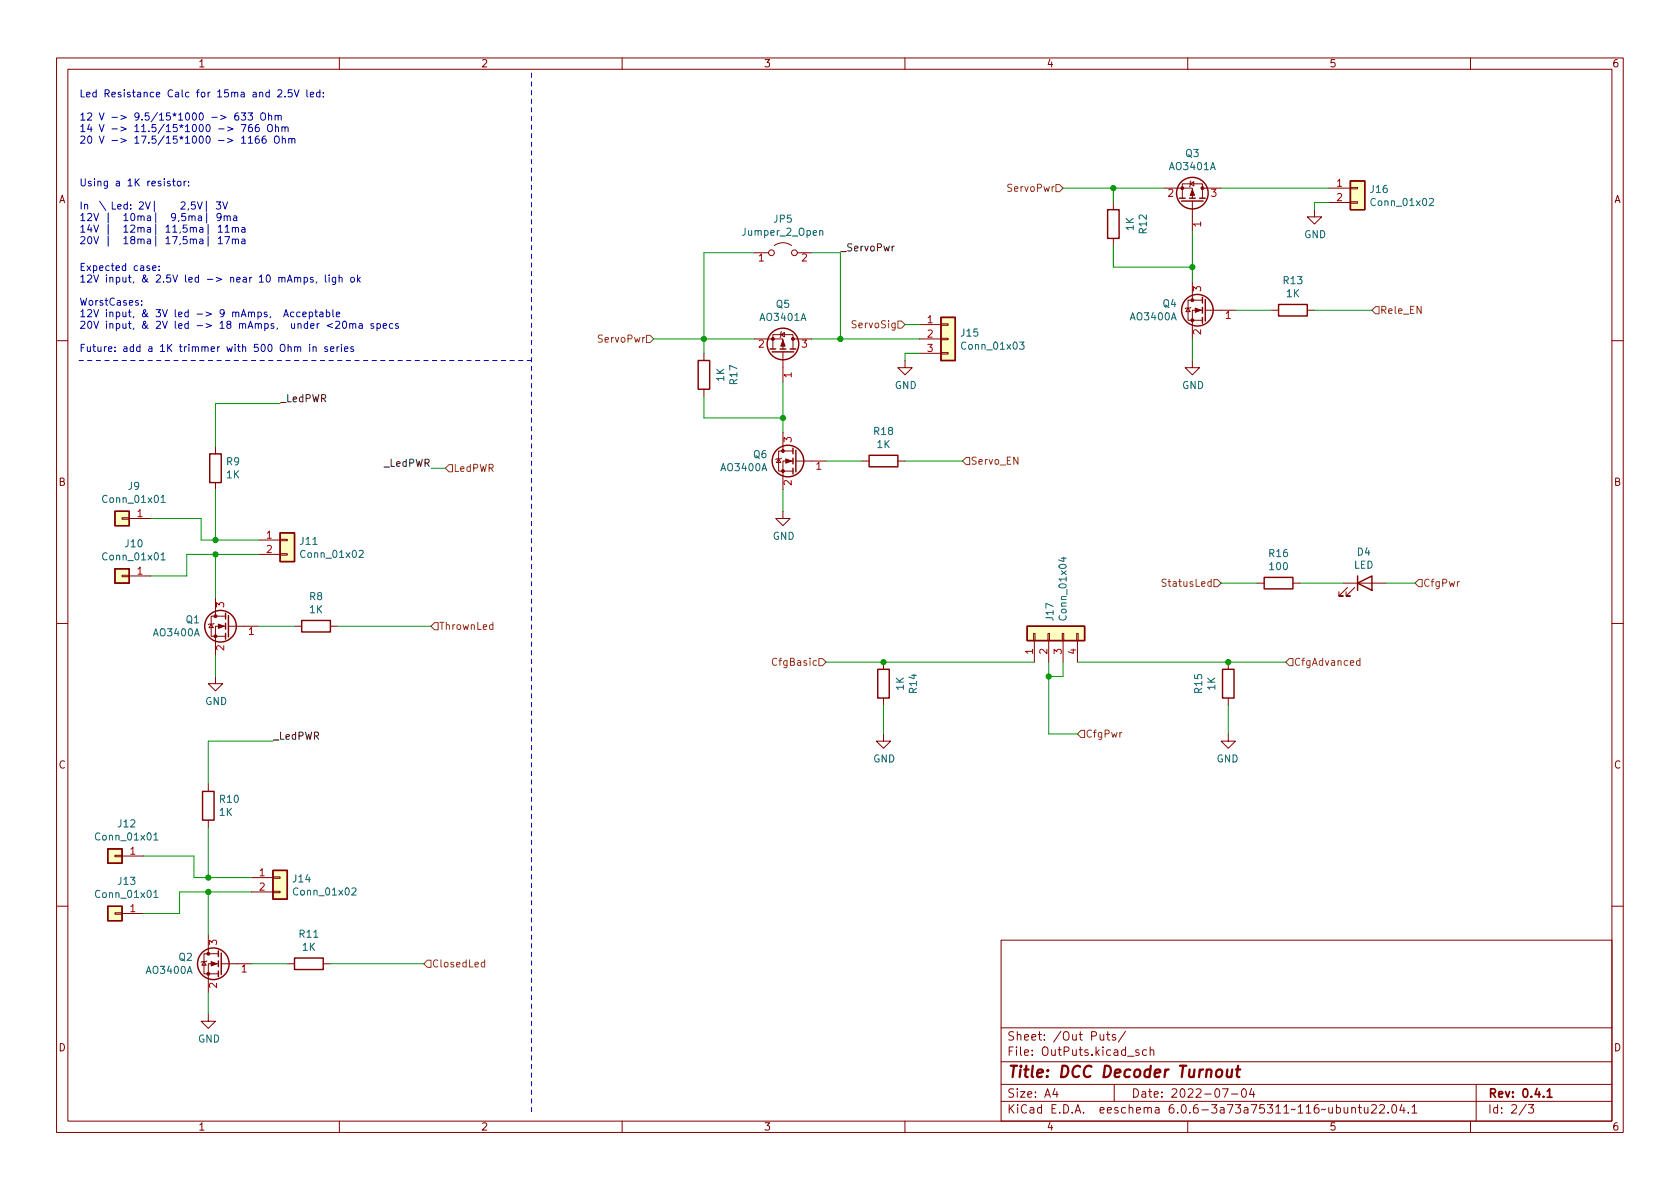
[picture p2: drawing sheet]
<svg xmlns="http://www.w3.org/2000/svg" width="297mm" height="210mm" viewBox="0 0 297 210" stroke-linecap="round" stroke-linejoin="round" font-family="sans-serif">
<g fill="none" stroke="#840000" stroke-width=".18">
<path d="M10 10.2h277v190.1h-277zM12 12.2h273v186.1h-273zM60 10.2v2M110 10.2v2M160 10.2v2M210 10.2v2M260 10.2v2M196.8 35.8v1.3M205.7 33.3h5.1v1.7M209 35v-2.5h3.6v2.5M210.4 32.5l.7-.4v.8zM210.6 32l-.2 .1v.8l-.1 .1"/>
<path d="M210.8 35.6v5.3M212.6 33.3h3.3M232.4 37.1v1.2h1.3l-1.3 1.3-1.3-1.3h1.3M234.9 33.3h3.9M234.9 35.8h3.9M238.8 35.7h1.2v.2h-1.2zM238.8 33.1h1.2v.3h-1.2zM133.3 59.9h5.1v1.8M133.3 44.7h2.6M136.9 43.4a2.54 2.54 0 0 1 3.1 0M138 59.2l.7-.4v.8zM138.2 58.7l-.2 .1v.8l-.1 .1"/>
<path d="M140.2 59.9h3.3M141 44.7h2.5M162.6 57.4h3.8M162.6 59.9h3.8M166.4 59.8h1.2v.3h-1.2zM166.4 57.3h1.2v.2h-1.2zM196.8 42.2v1.2M210.1 54.5l.3 .6h-.7zM210.6 54.4l-.2 .1h-.7l-.2 .1M210.8 49.8v3.3M212.6 54.9h-1.8v5M212.6 53.1h-2.5v3.5h2.5"/>
<path d="M213.1 54.9h5.3M224.8 54.9h1.3M231.1 54.9h1.3M10 60.2h2M38.1 79v1.3M124.5 62.5v1.2M124.5 68.8v1.3M136.7 61.7v-2.5h3.5v2.5M138.4 62.2v5.4M138.4 76.4v3.4M140.2 79.8h-2.5v3.5h2.5M160 63.7v1.3h1.3l-1.3 1.3-1.3-1.3h1.3"/>
<path d="M162.6 62.5h3.8M166.4 62.4h1.2v.2h-1.2zM210.8 63.7v1.3h1.3l-1.3 1.3-1.3-1.3h1.3M285 60.2h2M21.6 91.6h1.3v.2h-1.3zM22.9 91.7h3.8M38.1 85.3v1.3M45.7 95.5h3.8M45.7 98h3.8M49.5 97.9h1.3v.3h-1.3zM49.5 95.4h1.3v.2h-1.3zM137.7 81.1l.3 .7h-.7z"/>
<path d="M138.2 81l-.2 .1h-.7l-.1 .2M138.4 90.4v1.3h1.3l-1.3 1.3-1.2-1.3h1.2M140.2 81.5h-1.8v5.1M140.7 81.5h5.3M152.4 81.5h1.3M158.7 81.5h1.3M10 110.2h2M21.6 101.7h1.3v.3h-1.3zM22.9 101.8h3.8M37.3 110.4l.4 .6h-.7zM37.8 110.2l-.1 .2h-.7l-.2 .1M38.1 119.6v1.3h1.3l-1.3 1.3-1.3-1.3h1.3"/>
<path d="M38.1 105.7v3.3M39.9 110.7h-1.8v5.1M39.9 109h-2.6v3.5h2.6M40.4 110.7h5.3M52.1 110.7h1.2M58.4 110.7h1.3M156.2 117.1v1.3M182.8 112h.2v1.3h-.2zM182.9 113.3v3.8M185.3 112h.2v1.3h-.2zM185.4 113.3v3.8M187.8 112h.3v1.3h-.3z"/>
<path d="M188 113.3v3.8M190.4 112h.2v1.3h-.2zM190.5 113.3v3.8M217.2 117.1v1.3M222.2 103.1h1.3M228.6 103.1h1.3M237.5 103.1h7.6M238.3 103.9l-1.6 1.5h.8h-.8v-.8M239.5 103.9l-1.5 1.5h.8h-.8v-.8M285 110.2h2M36.8 138.7v1.2M156.2 129.8v1.3h1.3l-1.3 1.2-1.3-1.2h1.3"/>
<path d="M156.2 123.4v1.3M217.2 129.8v1.3h-1.3l1.3 1.2 1.2-1.2h-1.2M217.2 123.4v1.3M20.3 151.3h1.3v.2h-1.3zM21.6 151.4h3.8M36.8 145v1.3M44.4 155.2h3.9M44.4 157.7h3.9M48.3 157.6h1.2v.3h-1.2zM48.3 155.1h1.2v.2h-1.2zM10 160.2h2M20.3 161.4h1.3v.3h-1.3z"/>
<path d="M21.6 161.5h3.8M36.1 170l.3 .7h-.7zM36.6 169.9l-.2 .1h-.7l-.1 .2M36.8 179.3v1.3h1.3l-1.3 1.3-1.2-1.3h1.2M36.8 165.3v3.4M38.6 170.4h-1.8v5.1M38.6 168.7h-2.5v3.5h2.5M39.1 170.4h5.3M50.8 170.4h1.3M57.1 170.4h1.3M177 166.3h108v32h-108zM285 160.2h2"/>
<path d="M60 198.3v2M110 198.3v2M160 198.3v2M177 194.8h108M177 191.8h108M177 187.8h108M177 181.8h108M186.5 192.5l-.4 1h1M186.9 193v1M194.5 182.9l.1 1h.3l.2-.1M195.1 182.9v1M195.6 182.9h.6"/>
<path d="M195.9 182.4v1.3l.3 .2M197 191.8v3M197.2 183l-.3-.1-.3 .2 .1 .3 .5 .1v.4h-.6M199 182.4l-1.3 1.9M201.4 185.7l-.4-.1-.2 .2 .1 .3 .5 .1v.4h-.6M202.7 185.7l-.4-.1-.3 .3v.4l.1 .3h.6M203.4 185.8l.2-.2 .3 .1 .1 .9M203.4 185.1v1.5M210 198.3v2M216.1 192.5h1l-.6 1.5M217.7 193.5h1.2M219.7 192.6l.2-.1a.81 .81 0 0 1 .5 .7 .81 .81 0 0 1-.3 .8h-.1a.81 .81 0 0 1-.6-.6 .81 .81 0 0 1 .3-.8z"/>
<path d="M221.3 192.5l-.4 1h1M221.6 193v1M237.6 195.8l.1 1h.4l.2-.1M238.3 195.8v1M239 196l.2-.2 .4 .1v.9M239 195.8v1M240.1 195.8h.6M240.4 195.3v1.3l.3 .2M241.2 195.8l.1 1h.3l.3-.1M241.9 195.8v1M242.5 195.5l.6-.2 .2 .2 .1 .3-1 1h1M243.9 195.5l.6-.2 .2 .2 .1 .3-.9 1h.9"/>
<path d="M245.4 196.7v.1M246.3 195.4l.1-.1a.81 .81 0 0 1 .6 .7 .81 .81 0 0 1-.3 .8h-.1a.81 .81 0 0 1-.6-.6 .81 .81 0 0 1 .3-.8zM247.9 195.3l-.4 1h.9M248.2 195.8v1M249 196.7v.1M249.6 195.8l.5-.5v1.5M249.6 196.8h.9M260 198.3v2M261 191.8v6.5M269.9 195.3l-1.3 1.9M270.2 195.3h1l-.6 .6 .5 .1v.7l-.2 .1h-.5l-.2-.1"/>
<circle cx="136.4" cy="44.7" r=".51"/>
<circle cx="140.5" cy="44.7" r=".51"/>
</g>
<path d="M273.6 193l.4-.5v1.5M273.6 194h.8" fill="none" stroke="#840000" stroke-width=".3"/>
<path d="M215.2 189.3a.52 .52 0 0 1 .5-.2 .52 .52 0 0 1 .4 .4l-.1 .6a.55 .55 0 0 1-.5 .4 .55 .55 0 0 1-.5-.4zM217 189.1v1.3a.57 .57 0 0 0 .7-.1M217.9 189.1l-.2 1.4M218.5 189.1h.8M218.9 188.5l-.2 1.7 .1 .2 .3 .1" fill="none" stroke="#840000" stroke-width=".4"/>
<g fill="#ffffc2" stroke="#ffffc2" stroke-width=".18">
<path d="M166.4 56.1h2.5v7.6h-2.5z"/>
<path d="M20.3 100.6h2.6v2.5h-2.6z"/>
<path d="M20.3 90.4h2.6v2.6h-2.6z"/>
<path d="M181.6 110.7h10.2v2.6h-10.2z"/>
<path d="M238.8 32h2.5v5.1h-2.5z"/>
<path d="M19 160.3h2.6v2.5h-2.6z"/>
<path d="M49.5 94.2h2.6v5.1h-2.6z"/>
<path d="M48.3 153.9h2.5v5.1h-2.5z"/>
<path d="M19 150.1h2.6v2.5h-2.6z"/>
</g>
<g fill="none" stroke="#840000" stroke-width=".25">
<path d="M195.8 37.1h2.1v5.1h-2.1zM208.5 35h1M208.9 35.6h3.8M210.3 35h1M212.1 35h1M238.8 32h2.5v5.1h-2.5zM166.4 56.1h2.5v7.6h-2.5zM212.6 52.6v1M212.6 54.4v1M212.6 56.1v1M213.1 53v3.8M226.1 53.8h5v2.1h-5z"/>
<path d="M123.4 63.7h2.1v5.1h-2.1zM136.1 61.7h1.1M136.5 62.2h3.8M137.9 61.7h1M139.7 61.7h1M140.2 79.2v1.1M140.7 79.6v3.8M20.3 90.4h2.6v2.6h-2.6zM37.1 80.3h2v5h-2zM49.5 94.2h2.6v5.1h-2.6zM140.2 81v1M140.2 82.8v1"/>
<path d="M153.7 80.5h5v2h-5zM20.3 100.6h2.6v2.5h-2.6zM39.9 108.5v1M39.9 110.2v1M39.9 112v1M40.4 108.8v3.8M53.3 109.7h5.1v2.1h-5.1zM155.2 118.4h2v5h-2zM181.6 110.7h10.2v2.6h-10.2zM216.2 118.4h2v5h-2zM223.5 102.1h5.1v2h-5.1zM240 103.1l2.6-1.3v2.6z"/>
<path d="M240 101.8v2.6M35.8 139.9h2v5.1h-2zM19 150.1h2.6v2.5h-2.6zM48.3 153.9h2.5v5.1h-2.5zM19 160.3h2.6v2.5h-2.6zM38.6 168.1v1.1M38.6 169.9v1M38.6 171.7v1M39.1 168.5v3.8M52.1 169.4h5v2h-5z"/>
<circle cx="210.8" cy="34.2" r="2.79"/>
<circle cx="211.7" cy="54.9" r="2.79"/>
<circle cx="138.4" cy="60.8" r="2.79"/>
<circle cx="139.3" cy="81.5" r="2.79"/>
<circle cx="39" cy="110.7" r="2.79"/>
<circle cx="37.7" cy="170.4" r="2.79"/>
</g>
<g fill="none" stroke="#006464" stroke-width=".18">
<path d="M252.7 35.2l.5-.1 .3 .4-.8 .9h.8M144.9 40.9l.2-.1h.3l.1 .8M180.3 60.5h.8l-.5 .5 .4 .1v.5l-.2 .2-.5-.2M28.5 98.1l.3-.4v1.3M28.5 88l.3-.4v1.3M28.5 99h.7M28.5 88.9h.7M63.5 97.4l.5-.1 .2 .4-.8 .9h.8M187.7 98.7h.8M188.1 98.5v.8l-.9-.3M27.2 157.8l.4-.4v1.3M27.2 147.6l.4-.3v1.2"/>
<path d="M27.2 158.7h.7M27.2 148.5h.7M62.2 157.1l.5-.1 .3 .4-.8 .9h.8"/>
</g>
<g fill="#840000" stroke="#840000" stroke-width=".18">
<path d="M138.4 60.2l.4 1h-.8z"/>
<path d="M211.3 54.5l1 .4-1 .3z"/>
<path d="M210.8 33.5l.4 1h-.8z"/>
<path d="M38.6 110.4l1 .3-1 .4z"/>
<path d="M138.9 81.1l1.1 .4-1.1 .4z"/>
<path d="M37.3 170l1.1 .4-1.1 .4z"/>
<circle cx="136.7" cy="59.9" r=".25"/>
<circle cx="140.2" cy="59.9" r=".25"/>
<circle cx="210.8" cy="56.6" r=".25"/>
<circle cx="210.8" cy="53.1" r=".25"/>
<circle cx="209" cy="33.3" r=".25"/>
<circle cx="212.6" cy="33.3" r=".25"/>
<circle cx="38.1" cy="112.5" r=".25"/>
<circle cx="38.1" cy="109" r=".25"/>
<circle cx="138.4" cy="83.3" r=".25"/>
<circle cx="138.4" cy="79.8" r=".25"/>
<circle cx="36.8" cy="172.2" r=".25"/>
<circle cx="36.8" cy="168.7" r=".25"/>
</g>
<g fill="none" stroke="#725600" stroke-width=".18">
<path d="M186.7 32.6h.6l.7 .7-.7 .6h-.6zM114.3 59.3h.6l.7 .6-.7 .7h-.6zM158.7 56.8h.7l.6 .6-.6 .6h-.7zM243.2 54.2h.6v1.3h-.6l-.6-.6zM78.7 82.8l.7-.6h.6v1.2h-.6zM170.8 80.9h.6v1.3h-.6l-.6-.7zM76.8 110.1h.7v1.3h-.7l-.6-.7zM87.1 110.5h-.3l-.3 .2 .2 .6h.4M87.1 110v1.3M144.8 116.5h.6l.6 .6-.6 .6h-.6zM206.2 102.5l-.5-.1-.2 .1v.4l.5 .2 .2 .4-.3 .2-.5-.1M214.6 102.5h.7l.6 .6-.6 .7h-.7z"/>
<path d="M228 116.5h.6v1.2h-.6l-.7-.6zM240.4 116.9l-.3-.1-.3 .3 .2 .5h.4M240.4 116.4v1.3M250.8 102.5h.7v1.3h-.7l-.6-.7zM258 102.8l-.3 .3M191.1 129.2h.7v1.2h-.7l-.6-.6zM198.4 129.5l-.4 .3M75.6 169.8h.6v1.3h-.6l-.7-.7zM85.7 170.2h-.4l-.2 .2 .1 .5h.5M85.7 169.7v1.3"/>
</g>
<path d="M158.1 43.5l-.4 .3" fill="none" stroke="#0f0f0f" stroke-width=".18"/>
<g fill="none" stroke="#0000c2" stroke-width=".18">
<path d="M42.1 20h-.4a.86 .86 0 0 0 0 1.2l.5-.1v-.4l-.2-.2h-.3l-.2 .2M42.7 20h.7l-.4 .5 .4 .1v.5l-.2 .1-.5-.1M43.9 20h.7l-.4 .5 .4 .1v.5l-.2 .1-.5-.1M47.5 20v1.2M49.1 16l.5-.1 .2 .3-.7 .9h.7M50.4 17v.1M51.6 15.9h-.6l-.1 .6 .2-.1h.4l.2 .2-.1 .4-.2 .1-.5-.1M52 15.9l.4 1.2 .5-1.2M54.3 15.9v1.1l.1 .1M54.9 16.7l.6-.1-.1-.2-.4-.1-.1 .2v.6h.5M56.6 16.4l-.4-.1-.2 .2 .1 .6h.5M56.6 15.9v1.2"/>
<path d="M57.2 17v.1M57.2 16.4v.1M24.6 35.8l.5-.1 .3 .4-.8 .9h.8M25.7 35.7l.4 1.3 .5-1.3M27.3 35.6v1.8M30.1 32.1l-.3-.1-.2 .2v.2l.5 .1v.3h-.5M30.5 32h.5M30.7 31.6v1.1l.3 .2M31.5 32.1l.3-.1 .2 .3v.3l-.2 .3-.3-.1-.2-.2zM32 35.8l.5-.1 .2 .4-.8 .9h.8M32.6 32v.9M32.9 32l-.3 .3"/>
<path d="M33.3 32.8v.1M33.3 32.1v.1M33.3 36.9l-.1 .3M34.5 35.7h-.6l-.1 .6 .2-.1h.4l.1 .2v.5l-.2 .1-.5-.1M34.9 35.7l.4 1.3 .5-1.3M35.1 38.2h.5v.8M35.6 38.5h-.4l-.2 .2 .2 .3h.4M36.5 35.6v1.8M36.5 37.6v1.8M36.8 39.7v1.8M38.2 35.7h.8l-.4 .5 .4 .1v.6l-.2 .1-.6-.1M39.1 38.3l-.3 .2h-.3l-.1-.2 .1-.5 .3-.1 .2 .2a.84 .84 0 0 1-.3 1.1h-.2"/>
<path d="M39.4 35.7l.4 1.3 .4-1.3M39.6 38.3l.2-.1h.3l.1 .8M39.6 38.2v.8M40.2 38.4l.2-.2h.3v.8M40.2 22.4l1 .4-1 .4M41.3 38.2h.5l.1 .8M41.9 38.5h-.5l-.1 .2 .1 .3h.5M42.7 22h.8l-.5 1.3M42.7 24.4l.4-.3v1.2M42.7 25.3h.7M43.9 24.4l.4-.3v1.2M43.9 25.3h.7"/>
<path d="M44.5 22l-.3 .1a.86 .86 0 0 0 0 1.2l.4-.1v-.5l-.2-.2h-.2l-.3 .2M45.7 22l-.3 .1a.86 .86 0 0 0 0 1.2l.4-.1 .1-.5-.3-.2h-.2l-.3 .2M45.7 24.1h-.3a.86 .86 0 0 0 0 1.2l.4-.1 .1-.4-.3-.3h-.2l-.3 .3M46.2 20.1l.2-.1a.43 .43 0 0 1 .5 .4v.4a.42 .42 0 0 1-.4 .5 .42 .42 0 0 1-.4-.5zM46.9 24.1h-.3a.86 .86 0 0 0 0 1.2l.4-.1 .1-.4-.3-.3h-.2l-.3 .3M47.4 22.2l.2-.2a.43 .43 0 0 1 .6 .4v.5a.42 .42 0 0 1-.5 .4 .42 .42 0 0 1-.4-.4zM47.5 20.5l.2-.1 .3 .1v.7M48.6 20.5l.2-.1 .3 .1 .1 .7M48.6 20.4v.8M48.7 22.6l.2-.2 .3 .1v.8M48.7 24.1h.1a.43 .43 0 0 1 .6 .4v.4a.42 .42 0 0 1-.5 .4 .42 .42 0 0 1-.4-.4v-.4zM48.7 22v1.3"/>
<path d="M49.2 20.6l.2-.2 .3 .1v.7M49.8 22.6l.2-.2 .3 .1 .1 .8M49.8 22.4v.9M49.9 24.6l.2-.1h.3l.1 .8M49.9 24.1v1.2M50.4 22.6l.2-.2 .3 .1v.8M51.1 24.6l.1-.1h.3l.1 .8M51.1 24.5v.8M51.6 24.7l.2-.2h.3v.8M25.1 53.9v.1M25.1 53.2v.1M27 47.4l.6-.1-.1-.2-.3-.1-.2 .2v.6h.5"/>
<path d="M28.1 47.7v.1M28.1 47.1v.1M36.8 41.7v1.8M38.6 40.2l.4-.4v1.3M38.6 42.2l.4-.4v1.3M38.6 41.1h.7M38.6 43.1h.7M39.7 41.8h.9l-.5 1.3M39.8 40.2l.4-.4v1.3M39.8 41.1h.7M41.1 40.3l.2-.1 .3 .1v.8M41.1 42.4l.2-.1h.3v.8"/>
<path d="M41.1 40.2v.9M41.1 42.3v.8M41.6 40.4l.2-.2 .3 .1 .1 .8M41.6 42.4l.2-.1h.3l.1 .8M42.8 40.3h.5v.8M42.8 42.3h.5v.8M43.3 40.5l-.4 .1-.2 .2 .2 .3 .4-.1M43.3 42.6h-.4l-.2 .2 .2 .3 .4-.1M50.2 56l.4-1.2 .4 1.2M50.3 55.7h.6M52 55.2h-.4l-.2 .2 .1 .6h.5M52.1 49.2l.2-.2 .3 .1v.8"/>
<path d="M52.6 49.2l.2-.2 .3 .1 .1 .8M53.1 55.2h-.4l-.3 .2 .2 .6h.5M53.5 55.6l.6-.1v-.3h-.4l-.2 .2 .1 .6h.5M53.8 49.1l.3-.1 .3 .3-.1 .5h-.5M53.8 49v1.3M54.7 55.2h.3l.3 .2-.1 .6h-.5M54.7 55.2v1.2M55.4 49.1l-.4-.1-.1 .2v.2l.5 .1v.3h-.5M55.7 55.2h.4M55.8 54.8v1l.3 .2M56 49.8l-.1 .3M56.6 55.2h.4l.1 .8"/>
<path d="M57.1 55.5h-.4l-.2 .2 .2 .3h.4M57.5 48.6v1.1l.2 .2M57.7 55.2h.4l.2 .2-.1 .6h-.5M57.7 54.8v1.2M58.2 48.6v.1M58.2 49v.9M58.8 57.2l-1 .4 1 .3M58.9 54.8v1l.1 .2M59.3 49v1.1l-.2 .2h-.3M59.3 49.1l-.3-.1-.3 .3 .2 .5h.4M59.3 56.9l.5-.1 .3 .4-.8 .9h.8M59.5 55.6l.6-.1-.1-.3h-.4l-.1 .2v.6h.5"/>
<path d="M59.9 49.2l.2-.2 .3 .1 .1 .8M59.9 48.6v1.3M60.7 56.9l.2-.1a.68 .68 0 0 1 .4 .6 .68 .68 0 0 1-.4 .7l-.2-.2-.1-.3zM61.8 57.3l.2-.1 .3 .1 .1 .8M61.8 57.2v.9M62.1 49.1l.3-.1 .3 .3v.3l-.3 .3-.3-.1-.1-.2zM62.4 57.4l.1-.2 .4 .1v.8M63.2 48.6v1.3M63.3 49.4l.4 .5M63.5 57.3h.5l.1 .8M63.7 49l-.5 .5M64.1 57.5l-.5 .1-.1 .2 .1 .3 .5-.1"/>
<path d="M66.1 57.3l-.3-.1-.2 .2v.2l.5 .1v.3h-.5M66.7 57.3l.3-.1 .3 .3-.2 .5h-.4M66.7 57.2v1.3M67.7 57.6l.7-.1-.1-.2-.4-.1-.2 .2 .1 .6h.5M69.4 57.3l-.3-.1-.3 .3 .2 .5h.4M70.4 57.3l-.3-.1-.2 .2 .1 .2 .4 .1v.3h-.5M52.6 61.5l.2-.2 .3 .1 .1 .8M54.7 60.9v.1M54.7 61.3v.9M55.4 61.4l.1-.1 .3 .1 .1 .8M55.4 61.3v.9M57.9 61.4l-.3-.1-.2 .2 .1 .2 .4 .1v.3h-.5"/>
<path d="M58.4 61.7l.6-.1v-.2l-.4-.1-.2 .2 .1 .6h.5M59.6 61.3v.9M59.9 61.3l-.3 .3M60.4 60.9v.1M60.4 61.3v.9M60.9 61.7l.6-.1v-.2l-.4-.1-.2 .2 .1 .6h.5M62.5 61.4l-.3-.1-.2 .2 .1 .2 .4 .1v.3h-.5"/>
</g>
<path d="M94 12.9v184.2M14 63.7h80" fill="none" stroke="#0000c2" stroke-width=".18" stroke-dasharray=".8 .8"/>
<g fill="none" stroke="#009600" stroke-width=".18">
<path d="M188 33.3h17.7M196.8 33.3v2.5M215.9 33.3h19M234.9 35.8h-2.5v1.3M115.6 59.9h17.7M133.3 44.7h-8.8v17.8M143.5 59.9h19.1M143.5 44.7h5.1v15.2M160 57.4h2.6M196.8 43.4v3.8h14M210.8 40.9v8.9M210.8 59.9v3.8"/>
<path d="M218.4 54.9h6.4M232.4 54.9h10.2M49.5 71.4h-11.4v7.6M124.5 70.1v3.8h13.9M138.4 67.6v8.8M162.6 62.5h-2.6v1.2M26.7 91.7h8.9v3.8h10.1M38.1 86.6v8.9M38.1 98v7.7M45.7 98h-12.7v3.8h-6.3M76.2 82.8h2.5M138.4 86.6v3.8"/>
<path d="M146 81.5h6.4M160 81.5h10.2M38.1 115.8v3.8M45.7 110.7h6.4M59.7 110.7h16.5M146 117.1h36.9M185.4 117.1v12.7h5.1M188 117.1v2.5h-2.6M190.5 117.1h36.8M215.9 103.1h6.3M229.9 103.1h7.6M245.1 103.1h5.1"/>
<path d="M48.3 131.1h-11.5v7.6M156.2 124.7v5.1M217.2 124.7v5.1M25.4 151.4h8.9v3.8h10.1M36.8 146.3v8.9M36.8 157.7v7.6M44.4 157.7h-12.7v3.8h-6.3M36.8 175.5v3.8M44.4 170.4h6.4M58.4 170.4h16.5"/>
</g>
<g fill="#009600" stroke="#009600" stroke-width=".18">
<circle cx="36.8" cy="157.7" r=".46"/>
<circle cx="36.8" cy="155.2" r=".46"/>
<circle cx="185.4" cy="119.6" r=".46"/>
<circle cx="156.2" cy="117.1" r=".46"/>
<circle cx="217.2" cy="117.1" r=".46"/>
<circle cx="196.8" cy="33.3" r=".46"/>
<circle cx="124.5" cy="59.9" r=".46"/>
<circle cx="138.4" cy="73.9" r=".46"/>
<circle cx="148.6" cy="59.9" r=".46"/>
<circle cx="210.8" cy="47.2" r=".46"/>
<circle cx="38.1" cy="95.5" r=".46"/>
<circle cx="38.1" cy="98" r=".46"/>
</g>
<text font-size="2.8" fill="#840000" x="178" y="190.6">Title: DCC Decoder Turnout</text>
<g font-size="2.1" fill="#840000">
<text x="178" y="184">Sheet: /Out Puts/</text>
<text x="178" y="186.7">File: OutPuts.kicad_sch</text>
<text x="178" y="196.9">KiCad E.D.A. eeschema 6.0.6-3a73a75311~116~ubuntu22.04.1</text>
<text x="178" y="194.1">Size: A4</text>
<text x="200" y="194.1">Date: 2022-07-04</text>
<text x="263" y="194.1">Rev: 0.4.1</text>
<text x="263" y="196.9">Id: 2/3</text>
</g>
<g font-size="1.8" fill="#840000">
<text x="35" y="11.9">1</text>
<text x="85" y="11.9">2</text>
<text x="135" y="11.9">3</text>
<text x="185" y="11.9">4</text>
<text x="235" y="11.9">5</text>
<text x="285" y="11.9">6</text>
<text x="10.3" y="35.9">A</text>
<text x="285.3" y="35.9">A</text>
<text x="10.3" y="85.9">B</text>
<text x="285.3" y="85.9">B</text>
<text x="10.3" y="135.9">C</text>
<text x="285.3" y="135.9">C</text>
<text x="10.3" y="185.9">D</text>
<text x="285.3" y="185.9">D</text>
<text x="35" y="199.9">1</text>
<text x="85" y="199.9">2</text>
<text x="135" y="199.9">3</text>
<text x="185" y="199.9">4</text>
<text x="235" y="199.9">5</text>
<text x="285" y="199.9">6</text>
</g>
<g font-size="1.8" fill="#0000c2">
<text x="14" y="17.2">Led Resistance Calc for 15ma and 2.5V led:</text>
<text x="14" y="21.3">12 V -&gt; 9.5/15*1000 -&gt; 633 Ohm</text>
<text x="14" y="23.3">14 V -&gt; 11.5/15*1000 -&gt; 766 Ohm</text>
<text x="14" y="25.4">20 V -&gt; 17.5/15*1000 -&gt; 1166 Ohm</text>
<text x="14" y="32.9">Using a 1K resistor:</text>
<text x="14" y="37">In \ Led: 2V|</text>
<text x="14" y="39.1">12V | 10ma| 9,5ma| 9ma</text>
<text x="14" y="41.1">14V | 12ma| 11,5ma| 11ma</text>
<text x="14" y="43.2">20V | 18ma| 17,5ma| 17ma</text>
<text x="14" y="47.9">Expected case:</text>
<text x="14" y="49.9">12V input, &amp; 2.5V led -&gt; near 10 mAmps, ligh ok</text>
<text x="14" y="54">WorstCases:</text>
<text x="14" y="56.1">12V input, &amp; 3V led -&gt; 9 mAmps, Acceptable</text>
<text x="14" y="58.1">20V input, &amp; 2V led -&gt; 18 mAmps, under &lt;20ma specs</text>
<text x="14" y="62.2">Future: add a 1K trimmer with 500 Ohm in series</text>
</g>
<g font-size="1.8" fill="#006464">
<text x="209.6" y="27.8">Q3</text>
<text x="206.9" y="30.1">AO3401A</text>
<text x="242.4" y="34.1">J16</text>
<text x="131.5" y="41.7">Jumper_2_Open</text>
<text x="136.9" y="39.4">JP5</text>
<text x="200.4" y="40.7" transform="rotate(-90 200.4 40.7)">1K</text>
<text x="202.7" y="41.2" transform="rotate(-90 202.7 41.2)">R12</text>
<text x="242.7" y="36.4">Conn_01x02</text>
<text x="230.6" y="42.1">GND</text>
<text x="227" y="50.2">R13</text>
<text x="227.5" y="52.5">1K</text>
<text x="134.5" y="56.7">AO3401A</text>
<text x="137.3" y="54.4">Q5</text>
<text x="170" y="59.5">J15</text>
<text x="200" y="56.6">AO3400A</text>
<text x="205.6" y="54.3">Q4</text>
<text x="170.3" y="61.8">Conn_01x03</text>
<text x="128" y="67.4" transform="rotate(-90 128 67.4)">1K</text>
<text x="130.4" y="67.9" transform="rotate(-90 130.4 67.9)">R17</text>
<text x="158.2" y="68.8">GND</text>
<text x="209" y="68.8">GND</text>
<text x="154.6" y="76.9">R18</text>
<text x="40.1" y="82.3">R9</text>
<text x="127.6" y="83.3">AO3400A</text>
<text x="133.2" y="81">Q6</text>
<text x="155.1" y="79.2">1K</text>
<text x="18.5" y="88.9">Conn_01x01</text>
<text x="22.7" y="86.6">J9</text>
<text x="40.1" y="84.6">1K</text>
<text x="136.6" y="95.4">GND</text>
<text x="18.5" y="99.1">Conn_01x01</text>
<text x="22.2" y="96.8">J10</text>
<text x="53.1" y="96.3">J11</text>
<text x="53.5" y="98.6">Conn_01x02</text>
<text x="224.4" y="98.5">R16</text>
<text x="224.6" y="100.8">100</text>
<text x="239.4" y="100.6">LED</text>
<text x="240" y="98.2">D4</text>
<text x="54.7" y="106.1">R8</text>
<text x="27.2" y="112.5">AO3400A</text>
<text x="32.9" y="110.2">Q1</text>
<text x="54.7" y="108.4">1K</text>
<text x="186.3" y="109.7" transform="rotate(-90 186.3 109.7)">J17</text>
<text x="188.6" y="109.3" transform="rotate(-90 188.6 109.3)">Conn_01x04</text>
<text x="36.3" y="124.7">GND</text>
<text x="159.8" y="122" transform="rotate(-90 159.8 122)">1K</text>
<text x="162.1" y="122.5" transform="rotate(-90 162.1 122.5)">R14</text>
<text x="212.5" y="122.5" transform="rotate(-90 212.5 122.5)">R15</text>
<text x="214.9" y="122" transform="rotate(-90 214.9 122)">1K</text>
<text x="154.4" y="134.8">GND</text>
<text x="215.1" y="134.8">GND</text>
<text x="38.9" y="142">R10</text>
<text x="17.2" y="148.6">Conn_01x01</text>
<text x="20.9" y="146.3">J12</text>
<text x="38.8" y="144.3">1K</text>
<text x="17.2" y="158.8">Conn_01x01</text>
<text x="20.9" y="156.5">J13</text>
<text x="51.9" y="156">J14</text>
<text x="52.2" y="158.3">Conn_01x02</text>
<text x="53" y="165.8">R11</text>
<text x="26" y="172.2">AO3400A</text>
<text x="31.6" y="169.9">Q2</text>
<text x="53.5" y="168.1">1K</text>
<text x="35" y="184.3">GND</text>
</g>
<g font-size="1.8" fill="#725600">
<text x="178.4" y="33.9">ServoPwr</text>
<text x="151" y="58">ServoSig</text>
<text x="243.9" y="55.5">Rele_EN</text>
<text x="106" y="60.6">ServoPwr</text>
<text x="80.1" y="83.4">LedPWR</text>
<text x="171.6" y="82.2">Servo_EN</text>
<text x="206" y="103.8">StatusLed</text>
<text x="251.6" y="103.8">CfgPwr</text>
<text x="77.6" y="111.4">ThrownLed</text>
<text x="137" y="117.7">CfgBasic</text>
<text x="228.7" y="117.7">CfgAdvanced</text>
<text x="191.9" y="130.4">CfgPwr</text>
<text x="76.3" y="171.1">ClosedLed</text>
</g>
<g font-size="1.8" fill="#a90000">
<text x="206.5" y="34.8">2</text>
<text x="214.1" y="34.8">3</text>
<text x="236.4" y="33">1</text>
<text x="236.4" y="35.6">2</text>
<text x="212.3" y="40.1" transform="rotate(-90 212.3 40.1)">1</text>
<text x="134.1" y="46.2">1</text>
<text x="141.7" y="46.2">2</text>
<text x="212.3" y="51.5" transform="rotate(-90 212.3 51.5)">3</text>
<text x="164" y="57.1">1</text>
<text x="164" y="59.7">2</text>
<text x="212.3" y="59.2" transform="rotate(-90 212.3 59.2)">2</text>
<text x="216.7" y="56.4">1</text>
<text x="134.1" y="61.5">2</text>
<text x="141.7" y="61.5">3</text>
<text x="164" y="62.2">3</text>
<text x="140" y="66.8" transform="rotate(-90 140 66.8)">1</text>
<text x="140" y="78.2" transform="rotate(-90 140 78.2)">3</text>
<text x="144.3" y="83.1">1</text>
<text x="140" y="85.8" transform="rotate(-90 140 85.8)">2</text>
<text x="24.3" y="91.4">1</text>
<text x="47.1" y="95.2">1</text>
<text x="24.3" y="101.6">1</text>
<text x="47.1" y="97.8">2</text>
<text x="39.6" y="107.4" transform="rotate(-90 39.6 107.4)">3</text>
<text x="44" y="112.3">1</text>
<text x="39.6" y="115" transform="rotate(-90 39.6 115)">2</text>
<text x="182.6" y="115.7" transform="rotate(-90 182.6 115.7)">1</text>
<text x="185.2" y="115.7" transform="rotate(-90 185.2 115.7)">2</text>
<text x="187.7" y="115.7" transform="rotate(-90 187.7 115.7)">3</text>
<text x="190.2" y="115.7" transform="rotate(-90 190.2 115.7)">4</text>
<text x="23" y="151.1">1</text>
<text x="45.9" y="154.9">1</text>
<text x="23" y="161.3">1</text>
<text x="45.9" y="157.5">2</text>
<text x="38.4" y="167.1" transform="rotate(-90 38.4 167.1)">3</text>
<text x="42.7" y="172">1</text>
<text x="38.4" y="174.7" transform="rotate(-90 38.4 174.7)">2</text>
</g>
<g font-size="1.8" fill="#0f0f0f">
<text x="148.6" y="44.4">_ServoPwr</text>
<text x="49.5" y="71.1">_LedPWR</text>
<text x="67.9" y="82.5">_LedPWR</text>
<text x="48.3" y="130.8">_LedPWR</text>
</g>
</svg>
